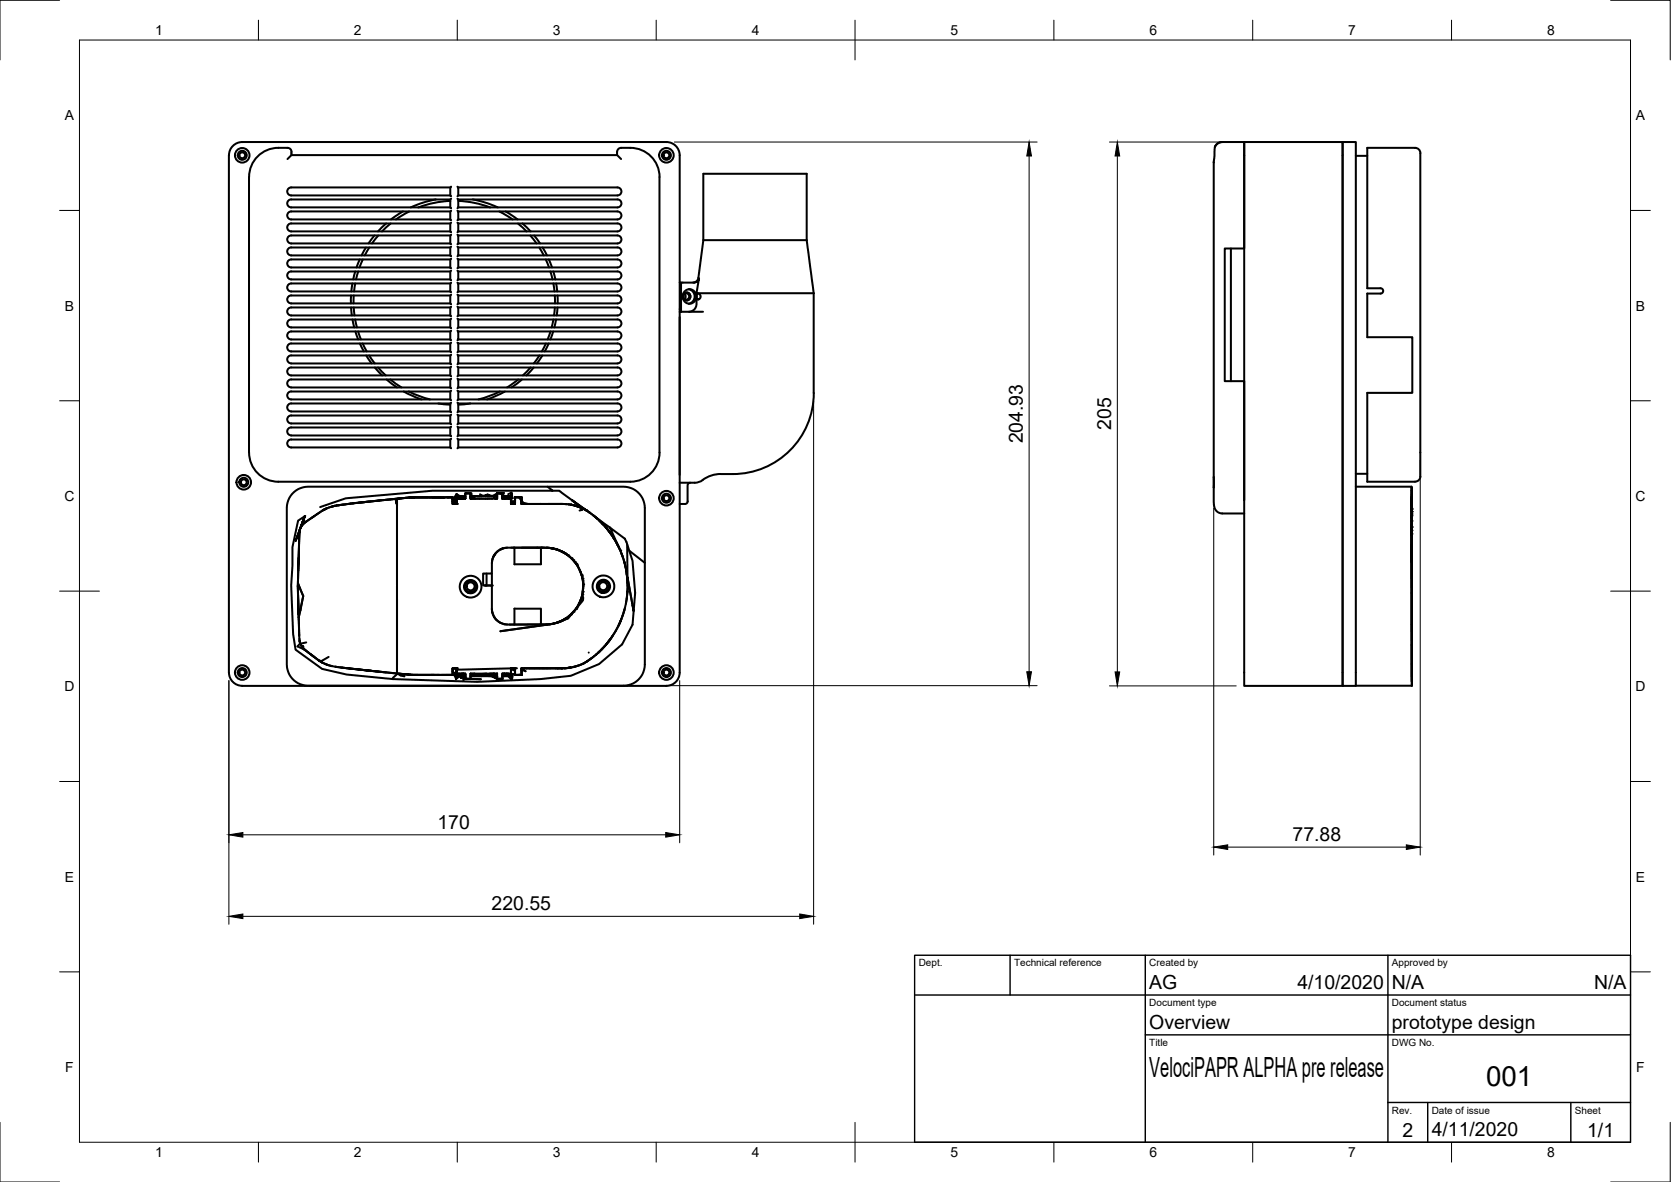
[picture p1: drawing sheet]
<svg xmlns="http://www.w3.org/2000/svg" width="420mm" height="297mm" viewBox="0 0 420 297" stroke-linecap="round" stroke-linejoin="round" font-family="sans-serif">
<!-- layer: Visible -->
<g fill="none" stroke="#000" stroke-width=".51">
<path d="M58.5 36.7a3.3 3.3 0 0 1 2.4-1h106.7a3.3 3.3 0 0 1 3.3 3.3v130a3.4 3.4 0 0 1-3.3 3.4l-106.7-.1a3.3 3.3 0 0 1-3.3-3.3v-130a3.3 3.3 0 0 1 .9-2.3zM72.3 40l.3-.4a1.25 1.25 0 0 0 .7-1.3v-.1a.96 .96 0 0 0-1-1 8.7 8.7 0 0 0-7.1 1.8 7.3 7.3 0 0 0-2.6 5.5v69.2a7.4 7.4 0 0 0 7.4 7.4h88.5M73.3 39h81.9M155.2 38.2v.8l1 1M156.2 37.2h2.3M156.2 37.2a1.01 1.01 0 0 0-1 1M158.5 37.2a7.3 7.3 0 0 1 7.3 7.3v69.2a7.3 7.3 0 0 1-7.3 7.4M305.5 36.9l-.3 3.7v81.9M305.5 36.8v.1M307.3 35.7h5.5v3.3M307.3 35.7l-.9 .2-.8 .8M307.3 35.7l-1.2 .4-.6 .8"/>
<path d="M312.8 35.7h24.8v136.7h-24.8zM312.8 39v23.4h-4.8v33.4h4.8v29.9M337.6 35.7h3.3v136.7h-3.3zM340.9 39.2h2.9M357.1 38.5v81.2M357.1 38.5a1.33 1.33 0 0 0-1.3-1.3h-12v35.2h3.3a.67 .67 0 0 1 .7 .7 .67 .67 0 0 1-.7 .7h-3.3v10.9h11.3v14h-11.3v22.4h12a1.38 1.38 0 0 0 1.3-1.4M94.2 59.2l-1.5 2M95.1 59.2l-1.6 2M97.1 56.2l-2.1 2M98.2 56.2l-2.2 2M101.3 53.1l-3 2M102.9 53.1l-3.3 2"/>
<path d="M109.6 50.1a26 26 0 0 0-6.3 2M113.2 59.2h-40a1.01 1.01 0 0 0-1 1 1.01 1.01 0 0 0 1 1h40M113.2 47.1h-40a1.01 1.01 0 0 0-1 1 1.01 1.01 0 0 0 1 1h40M113.2 56.2l-40-.1a1.01 1.01 0 0 0-1 1 1.01 1.01 0 0 0 1 1.1h40M113.2 50.1h-40a1.01 1.01 0 0 0-1 1 1.01 1.01 0 0 0 1 1h40M113.2 53.1h-40a1.01 1.01 0 0 0-1 1 1.01 1.01 0 0 0 1 1h40M113.2 50.5a25.3 25.3 0 0 0-8 1.6M113.4 59l-.2 .2v2l.2 .2M113.4 46.9l-.2 .2v2l.2 .2M113.4 56l-.2 .2v2l.2 .2M113.4 49.9l-.2 .2v2l.2 .2M113.4 52.9l-.2 .2v2l.2 .2"/>
<path d="M115 59l.2 .2v2l-.2 .2M115 52.9l.2 .2v2l-.2 .2M115 46.9l.2 .2v2l-.2 .2M115 49.9l.2 .2v2l-.2 .2M115 56l.2 .2h40a.99 .99 0 0 1 1.1 1 .99 .99 0 0 1-1.1 1h-40M115.2 50.5a25.3 25.3 0 0 1 8.1 1.6M115.2 59.2h40a1.01 1.01 0 0 1 1.1 1 1.01 1.01 0 0 1-1.1 1h-40M115.2 53.1h40a1.01 1.01 0 0 1 1.1 1 1.01 1.01 0 0 1-1.1 1h-40M115.2 47.1h40a1.01 1.01 0 0 1 1.1 1 1.01 1.01 0 0 1-1.1 1h-40M115.2 50.1h40a1.01 1.01 0 0 1 1.1 1 1.01 1.01 0 0 1-1.1 1h-40M115.2 56.2v2l-.2 .2M118.9 50.1a26 26 0 0 1 6.3 2"/>
<path d="M125.6 53.1l3.3 2M127.1 53.1l3 2M130.2 56.2l2.2 2M131.4 56.2l2 2M133.3 59.2l1.6 2M134.3 59.2l1.5 2M88.3 74.3l-.1 2M88.3 77.3l.2 2M88.6 71.2l-.3 2M88.9 77.3l.2 2M88.9 74.3v2M89.3 71.2l-.3 2"/>
<path d="M89.3 68.2l-.5 2M90.1 68.2l-.6 2M90.4 65.2l-.7 2M91.2 65.2l-.8 2M92 62.2l-1.1 2M92.9 62.2l-1.2 2M113.2 71.2h-40a1.01 1.01 0 0 0-1 1 1.01 1.01 0 0 0 1 1h40M113.2 74.3l-40-.1a1.01 1.01 0 0 0-1 1 1.01 1.01 0 0 0 1 1h40M113.2 62.2h-40a1.01 1.01 0 0 0-1 1 1.01 1.01 0 0 0 1 1h40M113.2 68.2h-40a1.01 1.01 0 0 0-1 1 1.01 1.01 0 0 0 1 1h40l.2 .2M113.2 77.3h-40a1.01 1.01 0 0 0-1 1 1.01 1.01 0 0 0 1 1h40M113.2 65.2h-40a1.01 1.01 0 0 0-1 1 1.01 1.01 0 0 0 1 1h40l.2 .2"/>
<path d="M113.4 71l-.2 .2v2l.2 .2M113.4 74l-.2 .3v1.9l.2 .3M113.4 62l-.2 .2v2l.2 .2M113.4 68l-.2 .2v2M113.4 77.1l-.2 .2v2l.2 .2M113.4 65l-.2 .2v2M115 62l.2 .2h40a.99 .99 0 0 1 1.1 1 .99 .99 0 0 1-1.1 1h-40M115 65l.2 .2h40a1.01 1.01 0 0 1 1.1 1 1.01 1.01 0 0 1-1.1 1h-40M115 74l.2 .3h40a.99 .99 0 0 1 1.1 .9 .99 .99 0 0 1-1.1 1h-40M115 68l.2 .2v2l-.2 .2M115 71l.2 .2v2l-.2 .2M115 77.1l.2 .2v2l-.2 .2"/>
<path d="M115.2 62.2v2l-.2 .2M115.2 65.2v2l-.2 .2M115.2 74.3v1.9l-.2 .3M115.2 68.2h40a1.01 1.01 0 0 1 1.1 1 1.01 1.01 0 0 1-1.1 1h-40M115.2 71.2h40a1.01 1.01 0 0 1 1.1 1 1.01 1.01 0 0 1-1.1 1h-40M115.2 77.3h40a1.01 1.01 0 0 1 1.1 1 1.01 1.01 0 0 1-1.1 1h-40M135.6 62.2l1.1 2M136.4 62.2l1.1 2M137.2 65.2l.9 2M138 65.2l.8 2M138.4 68.2l.5 2M139.1 68.2l.5 2"/>
<path d="M139.1 71.2l.3 2M139.5 74.3v2M139.5 77.3l-.2 2M139.8 71.2l.3 2M140.2 77.3l-.2 2M140.2 74.3v2M170.9 78.3h5.9M170.9 77.7h.3M170.9 71h.3M171.2 78.3v-7.3v7.3M171.2 71h3.6l.7-.5 .3-.6-.7 3.8h29.5M172.1 73.9a.76 .76 0 0 1 0 1.2"/>
<path d="M172.7 73.5a1.01 1.01 0 0 1 .9 1 1.01 1.01 0 0 1-.9 1M173.2 72.7a1.85 1.85 0 0 1 1.5 1.8 1.85 1.85 0 0 1-1.5 1.8M175.1 73.7l-.1 3.4-.7 .9-1.1 .3M175.3 73.9l.4-.1 .4 .5-.1 .6-.3 .3h-.3l-.2-.3zM176.8 60.4h26M176.8 60.4v-16.7h26v16.7M176.8 60.4l-1.2 9.4a1.32 1.32 0 0 1-1.3 1.2M202.8 60.4l1.8 13.3M204.6 73.7v25.1a20.4 20.4 0 0 1-20.4 20.3 14.2 14.2 0 0 0-5 .3l-2 .8a3.6 3.6 0 0 1-2.6 1.1h-3.7M309.5 62.4v33.4M88.6 80.3l.5 2M89.3 80.3l.4 2"/>
<path d="M89.4 83.3l.7 2M90 83.3l.8 2M90.5 86.3l1 2M91.2 86.3l1 2M92.1 89.3l1.3 2M92.8 89.3l1.4 2M94.2 92.4l1.9 2M95.1 92.3l1.9 2M97.2 95.4l2.6 2M98.1 95.4l2.8 2M101.5 98.4l4.5 2M102.8 98.4l2.6 1.1 2.7 .9"/>
<path d="M113.2 98.4h-40a1.01 1.01 0 0 0-1 1 1.01 1.01 0 0 0 1 1h40M113.2 80.3h-40a1.01 1.01 0 0 0-1 1 1.01 1.01 0 0 0 1 1h40M113.2 86.3h-40a1.01 1.01 0 0 0-1 1 1.01 1.01 0 0 0 1 1h40M113.2 83.3h-40a1.01 1.01 0 0 0-1 1 1.01 1.01 0 0 0 1 1h40M113.2 92.4l-40-.1a1.01 1.01 0 0 0-1 1 1.01 1.01 0 0 0 1 1h40M113.2 89.3h-40a1.01 1.01 0 0 0-1 1 1.01 1.01 0 0 0 1 1h40M113.2 95.4l-40-.1a1.01 1.01 0 0 0-1 1 1.01 1.01 0 0 0 1 1.1h40M113.4 98.2l-.2 .2v2l.2 .2M113.4 80.1l-.2 .2v2l.2 .2M113.4 86.1l-.2 .2v2l.2 .2M113.4 83.1l-.2 .2v2l.2 .2M113.4 92.1l-.2 .3v1.9l.2 .3"/>
<path d="M113.4 89.1l-.2 .2v2l.2 .2M113.4 95.2l-.2 .2v2l.2 .2M115 98.2l.2 .2v2l-.2 .2M115 83.1l.2 .2v2l-.2 .2M115 80.1l.2 .2h40a.99 .99 0 0 1 1.1 1 .99 .99 0 0 1-1.1 1h-40M115 86.1l.2 .2h40a.99 .99 0 0 1 1.1 1 .99 .99 0 0 1-1.1 1h-40M115 89.1l.2 .2v2l-.2 .2M115 95.2l.2 .2v2l-.2 .2M115 92.1l.2 .3v1.9l-.2 .3M115.2 98.4h40a1.01 1.01 0 0 1 1.1 1 1.01 1.01 0 0 1-1.1 1h-40M115.2 83.3h40a1.01 1.01 0 0 1 1.1 1 1.01 1.01 0 0 1-1.1 1h-40M115.2 80.3v2l-.2 .2"/>
<path d="M115.2 86.3v2l-.2 .2M115.2 89.3h40a1.01 1.01 0 0 1 1.1 1 1.01 1.01 0 0 1-1.1 1h-40M115.2 95.4l40-.1a1.01 1.01 0 0 1 1.1 1 1.01 1.01 0 0 1-1.1 1.1h-40M115.2 92.4l40-.1a1.01 1.01 0 0 1 1.1 1 1.01 1.01 0 0 1-1.1 1h-40M125.7 98.4l-2.6 1.1-2.8 .9M127 98.4l-4.6 2M130.3 95.4l-2.8 2M131.2 95.4l-2.6 2M133.4 92.3l-1.9 2M134.2 92.4l-1.8 2M135.6 89.3l-1.4 2M136.4 89.3l-1.4 2"/>
<path d="M137.3 86.3l-1.1 2M138 86.3l-1 2M138.4 83.3l-.7 2M139.1 83.3l-.7 2M139.2 80.3l-.5 2M139.8 80.3l-.4 2M110.2 101.4l3 .3M113.2 110.5l-40-.1a1.01 1.01 0 0 0-1 1 1.01 1.01 0 0 0 1 1h40M113.2 104.4h-40a1.01 1.01 0 0 0-1 1 1.01 1.01 0 0 0 1 1h40l.2 .2M113.2 101.4h-40a1.01 1.01 0 0 0-1 1 1.01 1.01 0 0 0 1 1h40M113.2 107.4h-40a1.01 1.01 0 0 0-1 1 1.01 1.01 0 0 0 1 1h40M113.4 110.2l-.2 .2v2l.2 .3"/>
<path d="M113.4 104.2l-.2 .2v2M113.4 101.2l-.2 .2v2l.2 .2M113.4 107.2l-.2 .2v2l.2 .2M115 110.2l.2 .3v1.9l-.2 .3M115 107.2l.2 .2v2l-.2 .2M115 104.2l.2 .2v2l-.2 .2M115 101.2l.2 .2h40a.99 .99 0 0 1 1.1 1 .99 .99 0 0 1-1.1 1h-40M115.2 110.5l40-.1a1.01 1.01 0 0 1 1.1 1 1.01 1.01 0 0 1-1.1 1h-40M115.2 107.4h40a1.01 1.01 0 0 1 1.1 1 1.01 1.01 0 0 1-1.1 1h-40M115.2 104.4h40a1.01 1.01 0 0 1 1.1 1 1.01 1.01 0 0 1-1.1 1h-40M115.2 101.4v2l-.2 .2M118.3 101.4l-3.1 .3"/>
<path d="M305.2 119.9v2.6M340.9 119.1h2.9M75.3 133.8l-.3 9.7zM75.4 133.3l-.1 .5v-.4M75.4 133.1l-.1 .4zM75.6 132.6l-.3 1.3v-.4M75.8 132.3l-.2 .3M75.8 132.2l-.3 .5M75.9 132.1l-.3 .4M76.2 131.7l-.2 .3M76.5 131.5l.5-.4zM76.5 131.5l-.4 .4"/>
<path d="M76.6 129.8l-.5 2.1-.3 .4zM76.6 129.8l-2.3 6.2 1.1-2.9M76.8 129.7l-1.8 1.1-1.5 6.7v4.7l-.3 4.9 .5 12.2 .6 4 6.7 4.8 6.1 1.4 11.7 1.2 21.2 .7 16-.7 7.5-.9 7.1-2.9 5.8-5 2.6-4.9 .7-8-.7-8-1.9-5.6-3.7-2.8 3 6.8 1 3.4M79 129.7l-3 2.3M80.8 128.5l-2.5 1.7M81.5 128.1l-3.5 2.3M81.7 128l-.2 .1M82 127.8l-.6 .3M82.2 127.7l-.2 .2M82.8 127.5l-.3 .1M83.8 127.2l-.8 .2M84.2 127.1l-2.6 .9"/>
<path d="M84.2 127.1l-.4 .1M84.6 127l-.9 .2M84.7 127l-.5 .1M85.3 126.9l-.7 .1M86.9 126.7l-1.7 .3M88.5 126.5l-3.6 .5M88.9 126.5h.1M89 126.5l-.9 .1M89.5 126.4l-4.9 .6M92.1 126.1l-3.2 .4M92.1 126.1l-1.8 .2M95.4 125.8l-3.3 .3"/>
<path d="M95.9 125.7l-4.3 .5M99.4 125.4l-4.4 .4M99.5 125.4h-.1l.3 1.3-.2-1.3 .3-.1v44v-18.8M99.5 125.4l-2.6 .2M99.8 126.8v29.8M99.8 127.1v-1.8v1.8M100.3 125.3l-11.3 1.2M100.3 125.3h.1M100.6 125.3h-.8M100.6 125.3h-.3M101 125.2l-1.2 .1M102.2 125.1l-.8 .1"/>
<path d="M102.9 125h.2l-2.5 .3M103 125l-3.2 .4M103 125l-2.7 .3M103.5 125l8.2 .1M103.5 125h-.4M103.5 125h-.5M103.8 125h2.3M109.8 125h-5.5M109.9 125h2.7M112.7 125h-.1h1.2M113.8 125v1.6M113.8 125v.5"/>
<path d="M113.8 125v1v-.4M113.8 126.6h1M113.8 126.1v.5h.5M113.8 125.6v1h.7l-.7-.6h1l-.4-.3M113.8 125v.6M113.8 125h-10.8M113.8 125.6v1M113.8 126.6h.5M114.3 126.6h.5M114.8 124.1l-.5 .8 .1 .8M114.8 124.1l.7 .5-.6 .2 .6 .2v-.4l1.5 .1M114.8 124.1l.1 .7"/>
<path d="M114.8 126l-.3 .6zM114.8 126.4v.2h-.3M114.8 126.5v.1M114.9 124.8l-.1 1M114.9 124.8l-.1 1.8M114.9 124.8l-.3 .2-.2 .7M114.9 124.8l-.6 .1M115.4 125.3h-.5l.6-.3 .5 .3h-1.1M115.4 125.3h.7zM116 124.9l.5 .1-.1 .3h.6M116 124.9l.4 .4h-.4zM117 124h1.3z"/>
<path d="M117 125.3h-.9M117 124.7v.6zM117.3 124h-.3v1.3M118.3 124v1.1zM118.3 125.1v.2h.7M118.3 125.1l.3 .1-.3 .1zM118.3 124.8v.1M118.3 124v.1M118.3 124.8h.1M118.3 124.7l.3 .2M118.6 124.5l.3 .2-.3 .2zM118.6 124.5l-.3 .2"/>
<path d="M118.6 124.9l-.3 .2M118.9 125.3h1.8M118.9 125.3h3.2M119.3 125l-.4 .3-.3-.1 .3 .1M120.6 125.3h1.2M120.7 124.2l.8 .4-2.6 .1M121.5 124.6l1.1-.3-.5 .4zM122.6 124.3l.1 .4h-.6M122.6 124.3l1.2 .4h-.7zM122.7 124.7h.4M123.8 125.3h-1.7M124.1 140l.5-.9a3.9 3.9 0 0 0-.9 2.4"/>
<path d="M124.4 125.3h.6zM124.4 124.7v.6h-2.3M124.4 124.7h.6M125 124h.8M125 124.7v.6M125 124l1.7-.1-1 .1h.6M125 124l-1.2 .7h.6M125 124h1.3M125 124v1.3M125 124h.9M126 124h.3M126.3 125.1l.3 .1-.3 .1z"/>
<path d="M126.3 124.7l.3-.2v.4zM126.3 125.1v.2M126.3 124v1v-.5M126.3 124v1.3M126.4 137.8l-.7 .3 .7-.3M126.6 124.5l.3 .2-.6 .4v-.4M126.6 125.2l.3 .1zM126.6 125.3h-.3M126.9 125.3h.3M126.9 125.3l.5-.3-.1 .3zM126.9 124.7h.7M127 137.7a4 4 0 0 0-2.4 1.4"/>
<path d="M127.4 125l.4 .3v-.3M127.6 124.7h.5l-.3 .3zM127.6 137.6l-.5 .1M127.8 124.2l.8-.4 .3 1.4M127.9 125.3h.6v-.6l-.7 .6h-.5h1.2M128.1 124.7h.4l.1-.9 .1 1.1M128.5 126.6v-1v1M128.5 125.3v.8l.3 .5h-.3M128.5 126.6h1M128.5 137.6h6.5a12.6 12.6 0 0 1 6.1 .9M128.6 126.6h.3M128.7 124.9l-.2-.2v.6"/>
<path d="M128.7 124.9l.2 .3M128.8 126.6h.7zM128.9 125.2l-.4 .1M129.3 137.6v4.2h6.7v-4.2M129.5 125h1.6M129.5 125.5v.4h-1l.3 .7 .7-.7v.7M129.5 125v.8zM129.5 125.4v1.2M130.4 125h.7h-.5M131.1 125v1.1M131.1 126.1l.1 .5-.1-.8 .4 .5 1.2 .3h8.7l2.3 .3M131.1 126.6h10.1"/>
<path d="M131.1 126.5v.1M131.1 125.4v.6l-.5-1h-1.1v1.3M131.1 126.1l.1 .5M131.1 126.6h1.4M131.1 125v1.6M131.2 137.6h5.7M131.2 126.6h.1M131.5 126.3l.1 .3h-.4M131.6 126.6h1.1M137.4 137.6l2.1 .4M137.4 137.7l1.2 .1M137.7 122.3h19.1a5.4 5.4 0 0 1 5.3 5.3v39.4a5.4 5.4 0 0 1-5.3 5.3h-79.4a5.4 5.4 0 0 1-5.3-5.3v-39.4a5.4 5.4 0 0 1 5.3-5.3h60.3l1.3 1h-30.3l-21.8 1.9-6.4 2.2"/>
<path d="M138 126.6h3.5M138.6 137.8l2.4 .7M138.6 137.8h.1M138.6 137.7l.4 .1zM139 123.3h1.6l12.8 9.3M139.7 138l-2.1-.3-10-.1a4 4 0 0 0-3.9 4.1v2.4h-2.2v3h2.2v5.5a3.9 3.9 0 0 0 3.7 4.3l2.8 .1a46.6 46.6 0 0 0 8.8-.2l1.8-.6 1.6-.9M139.7 138l.4 .1M140.4 138.2l.3 .1M141 138.5a9.6 9.6 0 0 1 5.6 9.9M141 138.5a9.7 9.7 0 0 1 5 5.3M141.6 138.8l.8 .4M142 139.1l-1-.6a9.1 9.1 0 0 1 3.2 2.4"/>
<path d="M142.4 139.2h.1M142.4 139.2l.9 .7M142.4 139.3l.3 .2M142.4 126.7h-.3h.5M143 126.7l.6 .1M143.6 126.8l.1 .1M143.6 126.8l.3 .1-.4-.1 .2 .1M143.7 126.8l.4 .1M143.8 125.7l2.4 1.9 .4 .2-2.8-2.1 3.2 2.3-.4-.2M144.1 126.9l1 .3-.5-.1M144.1 126.9h-.2l.7 .1M144.1 126.9l1 .3"/>
<path d="M144.9 127.2l.9 .3M145 127.2l.2 .1M145.8 127.4l.4 .2-.4-.1M145.8 127.5h.1M145.8 127.5l.6 .2M145.9 127.5l.5 .6-.7 .2M146.3 127.6v.1M146.3 127.7l.5 .2zM146.4 127.7v.4M146.7 127.8l.2 .1M146.7 127.8l.1 .1M146.9 127.9l.4 .3"/>
<path d="M146.9 127.9l.1 .1M146.9 127.9l.5 .4M147.3 128.2h.1M147.4 128.2l-.4-.2 .4 .3M147.4 128.3l.9 .5zM148.1 128.7l.8 .6M149.1 129.5l1 .8M149.2 129.5l.6 .5M149.4 129.6l.8 .7-.5-.4M150 130.1l2.5 2.6M150.7 130.8l.7 .8-.1-.2M150.8 130.9l.7 .7"/>
<path d="M151 130.9l2 2.4M151.8 131.9l.5 .5M152.2 132.3l.3 .4M152.4 132.6l.4 .4M152.4 132.6l.4 .5-.3-.4M152.6 132.8l.5 .6M152.9 133.2l.1 .2M153 133.3l.2 .2zM153 133.3l1.2 1.6M153.1 133.5l.3 .4M153.3 133.7l.4 .6M153.4 132.6h.1"/>
<path d="M153.7 134.2v.1M153.7 134.3l.4 .6M153.7 134.3l.6 .9M154 134.7l.3 .5-.1-.3M154.2 134.9l.3 .6-.2-.3M154.3 135.2h.1M154.3 135.2l.9 1.5M154.3 135.2l1.1 1.9M154.5 135.5l.4 .7M155.3 136.9l-.4-.7 .7 1.2M155.6 137.4l.4 .9M155.6 137.4l-.2-.3 .3 .7"/>
<path d="M155.7 137.7l.4 .9M156.2 138.9l.4 1.1M156.2 139l.3 .7-.1-.4M156.5 139.9l.5 1.4M157.7 136.7l.1 8.4 1.5 8.5-1.5-8.5v3.5M158.2 138.4l3.9 3M172.9 126a.67 .67 0 0 1-.7 .6h-1.3M173.6 121.3l-.5 .2-.2 .4v4.1M305.2 122.5v4.5l.2 .7 .6 .9 1.3 .4h5.5M340.9 122.3h14M354.9 134.7v-2.1v3.7M354.9 136.2l.1 2.2"/>
<path d="M354.9 130.8v3.5M354.9 127v3.1M354.9 129.9v.4M354.9 126v2.2M354.9 129.6v2.7M354.9 126v.3v-.3M354.9 126v.6v-.3M354.9 126.6v.4M354.9 125.2v.1M354.9 125v1.8M354.9 124.8v1.2M354.9 126v1"/>
<path d="M354.9 136.7h.1M354.9 132.6h.1M354.9 135.4v.8M355 138.4v33.9l-.1-50 .1 49.1v-9.5M355 138.4v10.6M74.9 147.3l.2 7.2-.2-5.1M74.9 147.1v1.4M74.9 146.6l1.3 3.2zM75 143.5a220 220 0 0 0 .5 18.2l-.7 .7 1.8 .8 1.5 1.2M75 153.1l.1 2.1M75.1 140.1l-.2 7.4M75.1 155.2l.1 1.6"/>
<path d="M75.2 158.5v1.3M76.2 149.8l-1.1 5.4M118.3 148.8h.1M122.3 144.1v3h-.4h1.8v-3M123.7 153l.1 .9 .4 1.1M123.8 153.8v.1M124.2 155a3.8 3.8 0 0 0 2.6 1.9M124.2 155h.1M126.7 156.8l.1 .1M126.8 156.9h.8M136 156.9v-3.9h-6.7v3.9M138.3 156.9l-10.2 .1"/>
<path d="M139.5 156.6l-.4 .1M141 156.1l-1.1 .4M142.2 155.4l-.4 .2M142.3 155.4l-2.5 1.2M143.2 154.7l-.2 .1M143.6 140.2l.2 .3M143.7 140.3l.4 .5M144.1 140.7l.7 .9-.5-.6M144.2 153.7l-1.3 1.2-2 1.3 2-.8M144.3 153.7l-.8 .8M144.7 153.2a9.8 9.8 0 0 1-6.4 3.7M145.1 142l-.2-.3 .4 .6"/>
<path d="M145.4 142.6l.8 1.9M145.7 151.5l-.2 .3M146 143.8l.5 1.6 .2 1.9M146 143.8h.1M146 150.7l-.1 .4 .4-.9-.9 2-1 1.4M146 150.7l-.6 1.5M146.2 144.4l.3 1M146.3 150v.1M146.3 150l-1.1 2.4M146.4 149.4l-.4 1.3M146.5 149.2l-.2 .6M146.5 145.4h.1"/>
<path d="M146.5 151l-3.6 4.4-2.6 1-1.3 .4-13.2 1.8 13.2-1.8M146.5 148.7h.1M146.6 148.6l-.1 .5M146.6 148.6l-.2 .8 .2 1.4M146.6 146.2l.1 1.1M146.6 147.9l-.1 .8M146.6 147.9h.1M146.6 147.2l.1 .1M146.6 147.3l-.2 2M146.7 145.8l-.1 2.1M153.9 159.9v.1M154.9 158.5l-1 1.5 .2-.4"/>
<path d="M155.6 157.1l-1.7 2.9M155.6 157.1l.4-1-.5 1.2M155.6 157.1l-.8 1.4M156 156.1h.1M156.2 155.7l-.6 1.3 .1-.2M156.3 155.5l-.3 .6M156.7 154.4l-.7 1.7M156.7 154.3l-.2 .5M156.9 140.9l.2 .6M157 141.3l.4 1.5M157 141.3l.6 3 .2 2.9-.1-2M157 153.2l-.2 .7"/>
<path d="M157.1 152.8l-.4 1.6M157.4 142.8v.4M157.4 143.2l.2 1.1zM157.6 144.1v.4M157.6 144.3l.2 2.3M157.6 144.3l.1 1.2M157.6 150.3l-.2 1.4M157.8 148.6a23 23 0 0 1-1.9 7.9M157.8 148.6l-.2 1.9M157.8 148.5v.4M157.8 147.3v1.4M354.9 141.3v-4.6v8.9"/>
<path d="M354.9 149v8M355 157v4.9M75.3 160.5v.6M75.3 161.1l.2 .6-.1-.2M75.3 161.1l.2 .6 1.5-.3M75.5 161.7l.3 .6zM75.8 162.3l.8 .9-.3-.2M75.8 162.2l.4 .2M75.9 162.4l.4 .6M76 162.5l.3 .4M76.2 162.8l.3 .4M76.2 162.4v.4"/>
<path d="M76.2 162.4l-.2 .2M76.3 163l.6 .5-.4-.4M76.8 163.4l.9 .7M77.1 163.6l3.1 2.4M78 164.3l1.5 1.2M81 166.5l1.4 .6M81 166.5l-.9-.5 .9 .5M81 166.5h.1M81.7 166.8l.7 .3M82.3 167.1l.2 .1M82.4 167.1l4.1 .7M82.6 165.1l-2 1.2"/>
<path d="M83.2 167.3l.3 .1M84.3 167.5l.1 .1M84.4 167.6l10.8 1.2M85.7 167.7l.7 .1M86.5 167.8l6.8 .8zM90.1 168.2l9.9 1.1M93.3 168.6l7.1 .7M94.4 168.7l2.7 .3M100 169.3l.7 .4 1 .3-1.7-.7 3.3 .3h-.1h6h-5.9l-2.9-.3 3.3 .3M100 169.3l-1.2 1.1M108.5 169.6h1.9M109.2 169.6h4.6"/>
<path d="M110 169.6h3.8M111.1 169.6h2.7M113.8 167.9h1M113.8 167.9v.9M113.8 167.9v.4zM113.8 168.8v.8M113.8 167.9v1.7M113.8 168.3v.6M113.8 168.9v.7M113.9 168l-.1 .9M114.3 169.2v.6l.4 .8M114.3 167.9l.5 .1h-.5"/>
<path d="M114.3 169.8h.6l-.2 .8M114.8 167.9v.6v-.5M114.8 168.6l.1 1.2-.6-.6zM114.8 168v.8M114.8 168v.6M114.8 168.9v-.6l13.7-.3v1.2M114.8 167.9v.4M114.8 167.9l-.9 .1M114.8 169.3h2.2M115.2 169.9l-.5 .7zM115.2 169.7l.3 .3-.6-.2 .1 .3M115.2 169.7h.6l-1.1 .9"/>
<path d="M115.2 169.7l-.3 .1M115.5 170l.5-.1v.4zM116 170.3l.4-.3 .1 1.1M116 169.9l.7 .4M116 169.9l.3-.3 .1 .4 .2-.2 .1 .5M116 169.3h.5l-.2 .3zM116.3 169.6l-1.1 .1M116.3 169.6l.7 .3-.3 .4M116.4 169.3h-1.6a1.08 1.08 0 0 1 1.2 .6M116.5 169.3h.5M117 170.6h1.3zM117 170.6h.7z"/>
<path d="M117 169.3v.6v-.6v.3M117 169.3l-.7 .3M117 169.3v.3M117 170.2v-.3v.7M117 170.2v.4zM117 169.6v1M117 170.2v.4M118.3 170v.6l2.6 .1-3-.1M118.3 170v.6h-.6M118.3 169.6v-.3l.7 .3-.7 .4M119 169.6l4.7 .3-5.4 .1M119 169.6l5.5 .1-.8 .2 .8 .5v-.5h-.8"/>
<path d="M119.2 169.3h-.9v.7M119.3 169.3h-1M122.2 169.3l-3.2 .3 5.2-.3M122.2 169.3h-2.9l-.3 .3M122.2 169.3h2M123.1 169.3h1.4M124.2 169.3l.8 .3zM124.2 169.3l.3 .4M124.5 169.7l.3-.1 .2 .3zM124.5 169.9h.5l-.5 .5 .5 .2M125 170.1v-.2v.3M125 169.3v.4"/>
<path d="M125 170v.6v-.5M125 170.6h1.3M125 169.3h.1M125 169.3v1.3M125 169.3h-.8M125.5 170.6h.8h-.6M126.3 169.6h.5l-.5 .4zM126.3 170v.6M126.3 170h1.5l.9 .9M126.7 169.3h.3zM126.7 169.3h-.4v1.3M126.8 169.3h-.5v.3l.5-.3v.3"/>
<path d="M126.8 169.3l.7 .2M127 169.3h.3l-.3 .2zM127.3 169.3h.4M127.5 169.5l-.7 .1 1 .1M127.5 169.5l.3 .2M127.7 169.3h.8v.3zM127.7 169.3h-.4l.2 .2M127.8 169.7v.3l.7-.1 .2 1M128.5 168v1.6M128.5 167.9l1 .1v.6zM128.5 169.6v.3l-.7-.2M128.5 167.9v.1"/>
<path d="M128.5 169.6l-.7 .1M128.5 168v1.9l.5-.6-.3 1.6M128.8 167.9h.7M129.5 169.6h1.2M129.5 167.9v1.3M129.5 168.5v1.1h1.6M129.5 169.6h1.6M129.5 168.9v.7M129.5 167.9h.5M129.5 167.9v.1M131.1 167.9v.4l1 .4-.9-.8h9M131.1 168.5v-.6v1.1"/>
<path d="M131.1 168.5v1.1M131.8 167.9h-.7v1.7h-.9M131.8 167.9h.2h-.2M132 167.9h10.2h-.3M132.4 167.9h3.1M138.4 167.9h1.4M141.5 167.9h.4M142.7 167.9h-.5l.8-.1-.3 .1M142.9 167.9h-.9M143 167.9h-1.1M144.4 167.6l-1.7 .3M145.2 167.3l-.9 .3"/>
<path d="M145.8 167.1l-1.6 .5M146.6 166.8l-1.2 .5M147.4 166.3l-.8 .5M147.7 166.2l-1 .6M147.7 166.2l-1.7 .9-2.4 .7M148 164h.1M148.8 165.4l-1.1 .8M148.8 165.4h-.1M150.1 164.4l-2.5 1.8 1.2-.8M150.4 164l-.5 .5M150.7 163.7l-1.8 1.6M151.3 163.2l-.9 .9"/>
<path d="M151.4 163l1.6-1.8-2 2.3M152 162.4l-.8 .9M153.2 161l.7-1-1.7 2.2M153.3 160.9l-.4 .5M153.4 160.7l-1 1.2M153.9 160l-.9 1.2M340.9 172.3h14.1M355 166.9h.1M355 169.8h.1M355 170.7h.1"/>
<circle cx="60.9" cy="39" r=".73"/>
<circle cx="60.9" cy="39" r="1.13"/>
<circle cx="60.9" cy="39" r="1.83"/>
<circle cx="167.6" cy="39" r=".73"/>
<circle cx="167.6" cy="39" r="1.13"/>
<circle cx="167.6" cy="39" r="1.83"/>
<circle cx="172.6" cy="74.5" r=".75"/>
<circle cx="172.7" cy="74.5" r=".97"/>
<circle cx="173.4" cy="74.6" r="1.78"/>
<circle cx="61.3" cy="121.2" r=".73"/>
<circle cx="61.3" cy="121.2" r="1.13"/>
<circle cx="61.3" cy="121.2" r="1.83"/>
<circle cx="167.6" cy="125.2" r=".73"/>
<circle cx="167.6" cy="125.2" r="1.13"/>
<circle cx="167.6" cy="125.2" r="1.83"/>
<circle cx="118.3" cy="147.4" r="1.67"/>
<circle cx="118.3" cy="147.4" r="1.43"/>
<circle cx="118.3" cy="147.4" r="1.01"/>
<circle cx="118.3" cy="147.4" r="2.73"/>
<circle cx="151.7" cy="147.3" r="1.43"/>
<circle cx="151.7" cy="147.3" r="1.01"/>
<circle cx="151.7" cy="147.4" r="1.67"/>
<circle cx="151.7" cy="147.4" r="2.73"/>
<circle cx="60.9" cy="169" r=".73"/>
<circle cx="60.9" cy="169" r="1.13"/>
<circle cx="60.9" cy="169" r="1.83"/>
<circle cx="167.6" cy="169" r=".73"/>
<circle cx="167.6" cy="169" r="1.13"/>
<circle cx="167.6" cy="169" r="1.83"/>
</g>
<g fill="#000">
<circle cx="114.3" cy="126.6" r=".25"/>
<circle cx="114.8" cy="126.6" r=".25"/>
<circle cx="116" cy="125.3" r=".25"/>
<circle cx="118.3" cy="124" r=".25"/>
<circle cx="128.5" cy="126.6" r=".25"/>
<circle cx="129.1" cy="137.6" r=".25"/>
<circle cx="129.5" cy="125" r=".25"/>
<circle cx="131.1" cy="126.6" r=".25"/>
<circle cx="135" cy="137.6" r=".25"/>
<circle cx="136.2" cy="137.6" r=".25"/>
<circle cx="138.6" cy="137.7" r=".25"/>
<circle cx="138.8" cy="137.8" r=".25"/>
<circle cx="139" cy="137.8" r=".25"/>
<circle cx="139.5" cy="138" r=".25"/>
<circle cx="140" cy="138.1" r=".25"/>
<circle cx="140.6" cy="138.3" r=".25"/>
<circle cx="141.1" cy="138.5" r=".25"/>
<circle cx="141.6" cy="138.8" r=".25"/>
<circle cx="142" cy="139" r=".25"/>
<circle cx="142.9" cy="139.6" r=".25"/>
<circle cx="147.4" cy="128.2" r=".25"/>
<circle cx="153.7" cy="134.3" r=".25"/>
<circle cx="156" cy="138.3" r=".25"/>
<circle cx="354.9" cy="126.6" r=".25"/>
<circle cx="354.9" cy="133.3" r=".25"/>
<circle cx="354.9" cy="129.6" r=".25"/>
<circle cx="354.9" cy="132.4" r=".25"/>
<circle cx="354.9" cy="132.5" r=".25"/>
<circle cx="354.9" cy="127.8" r=".25"/>
<circle cx="354.9" cy="129.2" r=".25"/>
<circle cx="354.9" cy="130.9" r=".25"/>
<circle cx="354.9" cy="134.2" r=".25"/>
<circle cx="354.9" cy="128.6" r=".25"/>
<circle cx="354.9" cy="128" r=".25"/>
<circle cx="118.3" cy="148.8" r=".25"/>
<circle cx="123.7" cy="147.1" r=".25"/>
<circle cx="140.3" cy="156.4" r=".25"/>
<circle cx="140.9" cy="156.2" r=".25"/>
<circle cx="141.5" cy="155.9" r=".25"/>
<circle cx="142" cy="155.6" r=".25"/>
<circle cx="142.3" cy="155.4" r=".25"/>
<circle cx="143.6" cy="154.4" r=".25"/>
<circle cx="143.7" cy="140.3" r=".25"/>
<circle cx="144.1" cy="140.8" r=".25"/>
<circle cx="144.2" cy="153.7" r=".25"/>
<circle cx="144.5" cy="141.2" r=".25"/>
<circle cx="144.8" cy="153.1" r=".25"/>
<circle cx="144.9" cy="141.7" r=".25"/>
<circle cx="145" cy="152.7" r=".25"/>
<circle cx="145.1" cy="142" r=".25"/>
<circle cx="145.9" cy="151.1" r=".25"/>
<circle cx="146.2" cy="144.4" r=".25"/>
<circle cx="146.3" cy="144.8" r=".25"/>
<circle cx="146.4" cy="149.4" r=".25"/>
<circle cx="146.5" cy="145.4" r=".25"/>
<circle cx="146.5" cy="148.7" r=".25"/>
<circle cx="146.6" cy="146.8" r=".25"/>
<circle cx="157.8" cy="147.3" r=".25"/>
<circle cx="80.2" cy="166" r=".25"/>
<circle cx="113.8" cy="169.6" r=".25"/>
<circle cx="114.8" cy="167.9" r=".25"/>
<circle cx="129.5" cy="167.9" r=".25"/>
<circle cx="129.5" cy="169.6" r=".25"/>
<circle cx="131.1" cy="167.9" r=".25"/>
</g>
<!-- layer: Border -->
<g fill="none" stroke="#000" stroke-width=".25">
<path d="M15 .1h-15v15M20 10.1h390v276.9h-390zM65 5.1v5M115 5.1v5M165 5.1v5M215 5.1v10M265 5.1v5M315 5.1v5M365 5.1v5M405 .1h15v15M15 52.9h5M410 52.9h5"/>
<path d="M15 100.7h5M410 100.7h5M15 148.6h10M405 148.6h10M15 196.4h5M410 196.4h5M15 244.2h5M410 244.2h5M0 282.1v14.9h15M65 287v5M115 287v5M165 287v5"/>
<path d="M215 282.1v9.9M265 287v5M315 287v5M365 287v5M420 282.1v14.9h-15"/>
</g>
<!-- layer: TitleBlock -->
<path d="M230 240.1h180v46.9h-180zM230 250h180M254 240.1v9.9M288 240.1v46.9M349 240.1v46.9M288 260.1h122M349 277.1h61M359 277.1v9.9M395 277.1v9.9" fill="none" stroke="#000" stroke-width=".36"/>
<!-- layer: Dimensions -->
<g fill="none" stroke="#000" stroke-width=".25">
<path d="M169.6 35.7h91.2M258.8 39.2v129.6M279 35.7h31.8M280.9 39.2v129.7M204.6 100.8v131.5M357.1 115.7v99.2M305.2 127.7v87.2M57.6 171v61.3M158.8 172.3h102M170.9 171v40.8M279 172.4h31.8M61.1 209.8h106.3"/>
<path d="M308.7 212.9h44.9M61.1 230.3h140"/>
</g>
<path d="M258.8 35.7l.6 3.5h-1.2zM280.9 35.7l.6 3.5h-1.1zM258.2 168.8h1.2l-.6 3.5zM280.4 168.9h1.1l-.6 3.5zM57.6 209.8l3.5-.6v1.2zM167.4 209.2l3.5 .6-3.5 .6zM305.2 212.9l3.5-.6v1.2zM353.6 212.3l3.5 .6-3.5 .6zM57.6 230.3l3.5-.6v1.2zM201.1 229.7l3.5 .6-3.5 .6z" fill="#000" stroke="#000" stroke-width=".25"/>
<g font-size="7">
<text x="289" y="270.6">VelociPAPR ALPHA pre release</text>
<text x="373.7" y="272.9">001</text>
</g>
<g font-size="4.9">
<text x="257.2" y="111.4" transform="rotate(-90 257.2 111.4)">204.93</text>
<text x="279.4" y="108.1" transform="rotate(-90 279.4 108.1)">205</text>
<text x="110" y="208.2">170</text>
<text x="325" y="211.3">77.88</text>
<text x="123.6" y="228.7">220.55</text>
<text x="289" y="248.5">AG</text>
<text x="326.2" y="248.5">4/10/2020</text>
<text x="350" y="248.5">N/A</text>
<text x="400.8" y="248.5">N/A</text>
<text x="289" y="258.6">Overview</text>
<text x="350" y="258.6">prototype design</text>
<text x="352.6" y="285.7">2</text>
<text x="360" y="285.5">4/11/2020</text>
<text x="399.1" y="285.7">1/1</text>
</g>
<g font-size="3.5">
<text x="39" y="8.8">1</text>
<text x="89" y="8.8">2</text>
<text x="139" y="8.8">3</text>
<text x="189" y="8.8">4</text>
<text x="239" y="8.8">5</text>
<text x="289" y="8.8">6</text>
<text x="339" y="8.8">7</text>
<text x="389" y="8.8">8</text>
<text x="16.3" y="30.2">A</text>
<text x="411.3" y="30.2">A</text>
<text x="16.3" y="78">B</text>
<text x="411.3" y="78">B</text>
<text x="16.2" y="125.9">C</text>
<text x="411.2" y="125.9">C</text>
<text x="16.2" y="173.7">D</text>
<text x="411.2" y="173.7">D</text>
<text x="16.3" y="221.6">E</text>
<text x="411.3" y="221.6">E</text>
<text x="16.4" y="269.4">F</text>
<text x="411.4" y="269.4">F</text>
<text x="39" y="290.8">1</text>
<text x="89" y="290.8">2</text>
<text x="139" y="290.8">3</text>
<text x="189" y="290.8">4</text>
<text x="239" y="290.8">5</text>
<text x="289" y="290.8">6</text>
<text x="339" y="290.8">7</text>
<text x="389" y="290.8">8</text>
</g>
<g font-size="2.5">
<text x="231" y="242.9">Dept.</text>
<text x="255" y="242.9">Technical reference</text>
<text x="289" y="242.9">Created by</text>
<text x="350" y="242.9">Approved by</text>
<text x="289" y="252.8">Document type</text>
<text x="350" y="252.8">Document status</text>
<text x="289" y="262.9">Title</text>
<text x="350" y="262.9">DWG No.</text>
<text x="350" y="279.9">Rev.</text>
<text x="360" y="279.9">Date of issue</text>
<text x="396" y="279.9">Sheet</text>
</g>
</svg>
